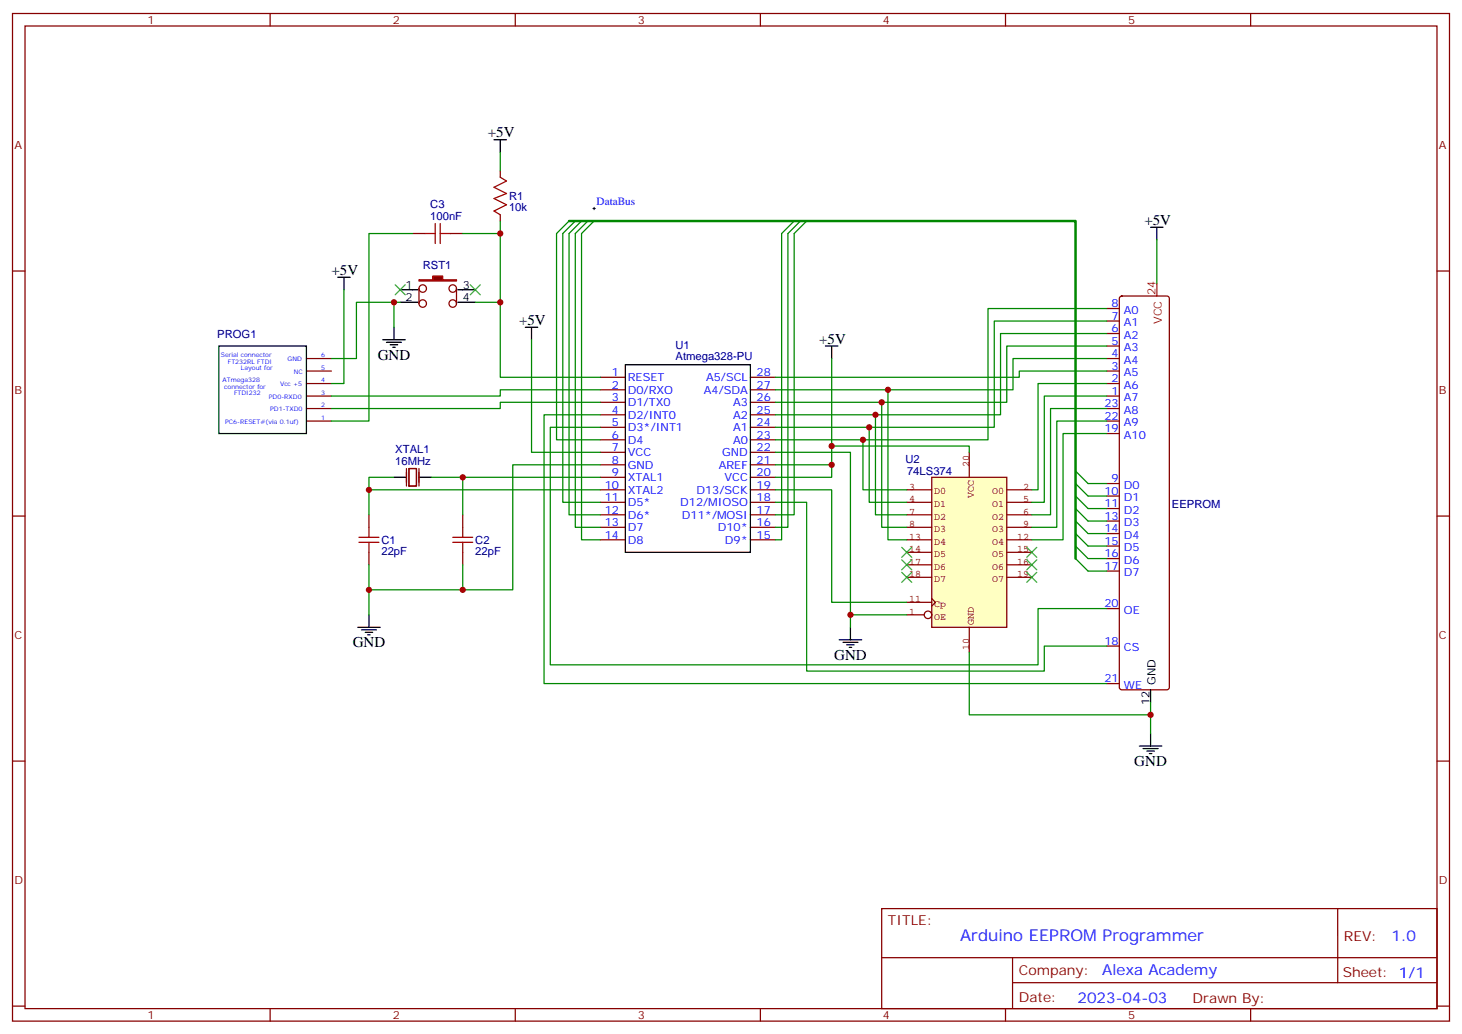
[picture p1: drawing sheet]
<svg xmlns="http://www.w3.org/2000/svg" width="412mm" height="292mm" viewBox="0 0 412 292" stroke-linecap="round" stroke-linejoin="round" font-family="sans-serif">
<g fill="none" stroke="#870000" stroke-width=".35">
<path d="M3.5 3.8h405.4v284.3h-405.4zM7.1 7.3h398.2v277.3h-398.2zM76.2 3.8v3.5M145.3 3.8v3.5M214.5 3.8v3.5M283.6 3.8v3.5M352.8 3.8v3.5M3.5 76.5h3.6M116.4 65.9h3.5M127 65.9h3.5M405.3 76.5h3.6M169.3 106.5h7.1"/>
<path d="M169.3 110h7.1M169.3 113.5h7.1M169.3 117.1h7.1M211.7 106.5h7M211.7 110h7M211.7 113.5h7M211.7 117.1h7M114.7 132.2v5M115.4 132.2h2.1v5h-2.1zM118.2 132.2v5M169.3 120.6h7.1M169.3 124.1h7.1"/>
<path d="M169.3 127.6h7.1M169.3 131.2h7.1M169.3 134.7h7.1M169.3 138.2h7.1M211.7 120.6h7M211.7 124.1h7M211.7 127.6h7M211.7 131.2h7M211.7 134.7h7M211.7 138.2h7M3.5 145.6h3.6M104.1 145.3v3.5"/>
<path d="M104.1 155.9v3.5M130.5 145.3v3.5M130.5 155.9v3.5M169.3 141.7h7.1M169.3 145.3h7.1M169.3 148.8h7.1M169.3 152.3h7.1M211.7 141.7h7M211.7 145.3h7M211.7 148.8h7M211.7 152.3h7M405.3 145.6h3.6"/>
<path d="M3.5 214.8h3.6M405.3 214.8h3.6M248.7 256.4h156.6v28.2h-156.6zM377.3 256.4v20.9M248.7 270.2h156.5M285.6 277.3h119.6M285.6 270.2v14.2M3.5 283.9h3.6M76.2 284.6v3.5M145.3 284.6v3.5M214.5 284.6v3.5M283.6 284.6v3.5"/>
<path d="M352.8 284.6v3.5M405.3 283.9h3.6"/>
</g>
<path d="M112.9 81.8h3.5M112.9 85.3h3.5M176.4 102.9h35.3v53h-35.3zM111.1 134.7h3.6M118.2 134.7h3.5" fill="none" stroke="#000" stroke-width=".35"/>
<path d="M119.9 65.9h2.9M122.8 63.1v5.6M124.2 65.9h2.8M124.2 63.1v5.6M101.2 153h5.7M101.2 151.6h5.7M104.1 148.8v2.8M104.1 153v2.9M127.7 153h5.6M127.7 151.6h5.6M130.5 148.8v2.8M130.5 153v2.9" fill="none" stroke="#a10000" stroke-width=".35"/>
<path d="M118.2 79h3.9v-1.1h2.8v1.1h3.9v.3h-10.6z" fill="#870000" stroke="#f00" stroke-width=".35"/>
<g fill="none" stroke="#870000" stroke-width=".35">
<path d="M141.1 48.3v1.7M141.1 60.6v1.8M118.2 81.4v4.3M128.8 81.4v4.3M312.2 97.6h3.5M312.2 94.1h3.5M312.2 90.6h3.5M312.2 87.1h3.5M316 83.7l.4-.2h12.7l.5 .2 .2 .5v109.8l-.2 .5-.5 .2h-12.7l-.5-.3-.2-.4v-109.8zM86.4 111.8h7.1M86.4 108.2h7.1M86.4 104.7h7.1"/>
<path d="M86.4 101.2h7.1M86.4 118.8h7.1M86.4 115.3h7.1M312.2 111.8h3.5M312.2 108.2h3.5M312.2 104.7h3.5M312.2 101.2h3.5M312.2 118.8h3.5M312.2 115.3h3.5M312.2 136.5h3.5M312.2 140h3.5M312.2 122.3h3.5"/>
<path d="M312.2 143.5h3.5M312.2 147h3.5M312.2 150.6h3.5M312.2 154.1h3.5M312.2 157.6h3.5M312.2 161.1h3.5M312.2 171.7h3.5M312.2 182.3h3.5M312.2 192.9h3.5"/>
<circle cx="119.2" cy="85.7" r="1.06"/>
<circle cx="119.2" cy="81.4" r="1.06"/>
<circle cx="127.7" cy="85.7" r="1.06"/>
<circle cx="127.7" cy="81.4" r="1.06"/>
</g>
<g fill="none" stroke="#000" stroke-width=".35">
<path d="M139.3 39.4h3.6M141.1 39.4v3.6M95.2 78.2h3.6M97 78.2v3.6M324.6 64.1h3.5M326.3 64.1v3.6M61.7 97.6h24.7v24.7h-24.7zM107.9 95.9h6.4M109 96.6h4.2M110.1 97.3h2.1M110.8 98h.7M111.1 92.4v3.5"/>
<path d="M116.4 81.8h1.4M116.4 85.3h1.4M129.1 81.8h5M129.1 85.3h5M148.2 92.4h3.5M149.9 92.4v3.5M232.8 97.6h3.6M234.6 97.6v3.6M100.9 177h6.3M102 177.7h4.2M103 178.4h2.1M103.7 179.1h.7"/>
<path d="M104.1 173.5v3.5M239.9 177v3.6M236.7 180.6h6.4M237.8 181.3h4.2M238.8 182h2.1M239.5 182.7h.7M324.6 194.7v3.5M321.4 210.5h6.3M322.4 211.2h4.3M323.5 211.9h2.1M324.2 212.7h.7M324.6 207v3.5"/>
</g>
<path d="M326.3 80v3.5" fill="none" stroke="#f00" stroke-width=".35"/>
<g fill="none" stroke="#008700" stroke-width=".35">
<path d="M141.1 43v5.3M116.4 65.9h-12.3v52.9h-10.6M130.5 65.9h10.6M141.1 62.4v22.9M326.3 67.7v12.3M97 81.8v26.4h-3.5M111.1 85.3h-10.6v15.9h-7M112.9 85.3h-1.8v7.1M134.1 85.3h7v21.2h28.2M149.9 95.9v31.7h19.4M234.6 101.2v33.5h-15.9M104.1 138.2v7.1"/>
<path d="M111.1 134.7h-7v3.5h65.2M121.7 134.7h47.6M130.5 134.7v10.6M169.3 131.2h-24.7v35.2h-14.1M218.7 127.6h21.2v49.4M218.7 131.2h15.9M104.1 159.4v14.1M130.5 159.4v7h-26.4M324.6 198.2v8.8"/>
</g>
<path d="M141.1 50l1.8 1.1-3.6 1.7 3.6 1.8-3.6 1.4 3.6 1.8-3.6 1.7 1.8 1.1" fill="none" stroke="#a10000" stroke-width=".35"/>
<path d="M111.5 80.4l2.8 2.8M114.3 80.4l-2.8 2.8M132.6 80.4l2.9 2.8M135.5 80.4l-2.9 2.8" fill="none" stroke="#3c3" stroke-width=".35"/>
<path d="M262.8 134.7h21.2v42.3h-21.2z" fill="#ffffc2" stroke="#850000" stroke-width=".35"/>
<g fill="none" stroke="#850000" stroke-width=".35">
<path d="M255.8 138.2h7M273.4 127.6v7.1M284 138.2h7M255.8 152.3h7M255.8 155.9h7M255.8 159.4h7M255.8 141.7h7M255.8 145.3h7M255.8 148.8h7M284 152.3h7M284 155.9h7M284 159.4h7"/>
<path d="M284 141.7h7M284 145.3h7M284 148.8h7M255.8 173.5h4.9M255.8 170h7M255.8 162.9h7M262.8 168.9l1.1 1.1-1.1 1M273.4 177v7.1M284 162.9h7"/>
<circle cx="261.8" cy="173.5" r="1.06"/>
</g>
<g fill="none" stroke="#008700" stroke-width=".35">
<path d="M160.5 62.4l-3.5 3.5v58.2h12.3M162.3 62.4l-3.6 3.5v75.8h10.6M164 62.4l-3.5 3.5v79.4h8.8M165.8 62.4l-3.5 3.5v82.9h7M167.6 62.4l-3.6 3.5v86.4h5.3M224 62.4l-3.5 3.5v86.4h-1.8M225.8 62.4l-3.6 3.5v82.9h-3.5M227.5 62.4l-3.5 3.5v79.4h-5.3M312.2 87.1h-33.5v37h-60M312.2 90.6h-31.7v30h-61.8M312.2 94.1h-30v23h-63.5M312.2 97.6h-28.2v15.9h-65.3"/>
<path d="M169.3 117.1h-15.8v75.8h158.7M169.3 110h-28.2v1.8h-47.6M169.3 113.5h-28.2v1.8h-47.6M246.9 117.1v28.2h8.9M248.7 113.5v35.3h7.1M250.5 110v42.3h5.3M312.2 101.2h-26.4v8.8h-67.1M312.2 104.7h-24.7v1.8h-68.8M312.2 108.2h-19.4v30h-1.8M312.2 111.8h-17.6v29.9h-3.6M312.2 115.3h-15.9v30h-5.3M312.2 118.8h-14.1v30h-7.1"/>
<path d="M169.3 120.6h-14.1v67h137.6v-15.9h19.4M218.7 138.2h15.9v31.8h21.2M234.6 125.9h38.8v1.7M243.4 124.1v14.1h12.4M245.2 120.6v21.1h10.6M303.4 140l3.5 3.5h5.3M303.4 136.5l3.5 3.5h5.3M303.4 132.9l3.5 3.6h5.3M312.2 122.3h-12.3v30h-8.9M218.7 141.7h8.8v47.7h67.1v-7.1h17.6M303.4 157.6l3.5 3.5h5.3M303.4 154.1l3.5 3.5h5.3"/>
<path d="M303.4 150.6l3.5 3.5h5.3M303.4 147l3.5 3.6h5.3M303.4 143.5l3.5 3.5h5.3M239.9 173.5h15.9M273.4 184.1v17.6h51.2"/>
</g>
<path d="M160.5 62.4h142.9v95.2" fill="none" stroke="#008700" stroke-width=".71"/>
<path d="M167.2 58.8h.7M167.6 58.5v.7" fill="none" stroke="#000" stroke-width=".28"/>
<path d="M254.4 154.4l2.8 2.9M254.4 158l2.8 2.8M257.2 154.4l-2.8 2.9M257.2 158l-2.8 2.8M289.6 158l2.9 2.8M289.6 154.4l2.9 2.9M292.5 158l-2.9 2.8M292.5 154.4l-2.9 2.9M254.4 161.5l2.8 2.8M257.2 161.5l-2.8 2.8M289.6 161.5l2.9 2.8M292.5 161.5l-2.9 2.8" fill="none" stroke="#3c3" stroke-width=".35"/>
<g fill="#c00">
<circle cx="104.1" cy="166.4" r=".88"/>
<circle cx="104.1" cy="138.2" r=".88"/>
<circle cx="130.5" cy="134.7" r=".88"/>
<circle cx="130.5" cy="166.4" r=".88"/>
<circle cx="141.1" cy="65.9" r=".88"/>
<circle cx="141.1" cy="85.3" r=".88"/>
<circle cx="111.1" cy="85.3" r=".88"/>
<circle cx="234.6" cy="131.2" r=".88"/>
<circle cx="324.6" cy="201.7" r=".88"/>
<circle cx="234.6" cy="125.9" r=".88"/>
<circle cx="239.9" cy="173.5" r=".88"/>
<circle cx="243.4" cy="124.1" r=".88"/>
<circle cx="245.2" cy="120.6" r=".88"/>
<circle cx="246.9" cy="117.1" r=".88"/>
<circle cx="248.7" cy="113.5" r=".88"/>
<circle cx="250.5" cy="110" r=".88"/>
</g>
<text font-size="4.6" fill="#00f" x="270.8" y="265.4">Arduino EEPROM Programmer</text>
<g font-size="4.2">
<text x="137.6" y="38.7">+5V</text>
<text x="322.8" y="63.4">+5V</text>
<text x="93.5" y="77.5">+5V</text>
<text x="146.4" y="91.7">+5V</text>
<text x="106.5" y="101.5">GND</text>
<text x="231.1" y="96.9">+5V</text>
<text x="99.5" y="182.7">GND</text>
<text x="235.3" y="186.2">GND</text>
<text x="320" y="216.2">GND</text>
</g>
<g font-size="4.2" fill="#00f">
<text x="392.5" y="265.7">1.0</text>
<text x="310.9" y="275.2">Alexa Academy</text>
<text x="304" y="283">2023-04-03</text>
</g>
<g font-size="3.9" fill="#800">
<text x="250.5" y="261">TITLE:</text>
<text x="379.1" y="265.7">REV:</text>
<text x="287.4" y="275.2">Company:</text>
<text x="378.7" y="275.8">Sheet: 1/1</text>
<text x="287.4" y="282.9">Date:</text>
<text x="336.4" y="282.9">Drawn By:</text>
</g>
<g font-size="3.2" fill="#800">
<text x="41.6" y="6.8">1</text>
<text x="110.8" y="6.8">2</text>
<text x="179.9" y="6.8">3</text>
<text x="249.1" y="6.8">4</text>
<text x="318.2" y="6.8">5</text>
<text x="4.1" y="41.9">A</text>
<text x="405.9" y="41.9">A</text>
<text x="4.1" y="111.1">B</text>
<text x="405.9" y="111.1">B</text>
<text x="4.1" y="180.2">C</text>
<text x="405.9" y="180.2">C</text>
<text x="4.1" y="249.3">D</text>
<text x="405.9" y="249.3">D</text>
<text x="41.6" y="287.6">1</text>
<text x="110.8" y="287.6">2</text>
<text x="179.9" y="287.6">3</text>
<text x="249.1" y="287.6">4</text>
<text x="318.2" y="287.6">5</text>
</g>
<g font-size="3.2" fill="#000080">
<text x="121.4" y="58.8">C3</text>
<text x="143.6" y="59.7">10k</text>
<text x="143.6" y="56.5">R1</text>
<text x="121.4" y="62">100nF</text>
<text x="119.3" y="75.8">RST1</text>
<text x="61.3" y="95.3">PROG1</text>
<text x="190.5" y="101.7">Atmega328-PU</text>
<text x="190.5" y="98.6">U1</text>
<text x="111.5" y="131.2">16MHz</text>
<text x="111.5" y="128">XTAL1</text>
<text x="255.4" y="130.5">U2</text>
<text x="255.9" y="134.1">74LS374</text>
<text x="330.6" y="143.4">EEPROM</text>
<text x="107.6" y="153.5">C1</text>
<text x="134.1" y="153.5">C2</text>
<text x="107.6" y="156.7">22pF</text>
<text x="134.1" y="156.7">22pF</text>
</g>
<g font-size="3.2" fill="#00f">
<text x="168.3" y="58">DataBus</text>
<text x="313.5" y="86.7">8</text>
<text x="317" y="88.5">A0</text>
<text x="313.5" y="93.8">6</text>
<text x="313.5" y="90.2">7</text>
<text x="317" y="95.5">A2</text>
<text x="317" y="92">A1</text>
<text x="313.5" y="100.8">4</text>
<text x="313.5" y="97.3">5</text>
<text x="317" y="99.1">A3</text>
<text x="172.6" y="106.1">1</text>
<text x="177.1" y="107.5">RESET</text>
<text x="199.2" y="107.5">A5/SCL</text>
<text x="213.4" y="106.1">28</text>
<text x="313.5" y="107.9">2</text>
<text x="313.5" y="104.4">3</text>
<text x="317" y="106.1">A5</text>
<text x="317" y="102.6">A4</text>
<text x="172.6" y="109.6">2</text>
<text x="172.6" y="113.2">3</text>
<text x="177.1" y="111.1">D0/RXO</text>
<text x="198.6" y="111.1">A4/SDA</text>
<text x="213.4" y="113.2">26</text>
<text x="213.4" y="109.6">27</text>
<text x="313.5" y="111.4">1</text>
<text x="317" y="113.2">A7</text>
<text x="317" y="109.6">A6</text>
<text x="172.6" y="116.7">4</text>
<text x="177.1" y="114.6">D1/TX0</text>
<text x="177.1" y="118.1">D2/INT0</text>
<text x="206.8" y="118.1">A2</text>
<text x="206.8" y="114.6">A3</text>
<text x="213.4" y="116.7">25</text>
<text x="311.5" y="118.5">22</text>
<text x="311.5" y="114.9">23</text>
<text x="317" y="116.7">A8</text>
<text x="172.6" y="120.2">5</text>
<text x="172.6" y="123.8">6</text>
<text x="177.1" y="121.6">D3*/INT1</text>
<text x="177.1" y="125.2">D4</text>
<text x="206.8" y="125.2">A0</text>
<text x="206.8" y="121.6">A1</text>
<text x="213.4" y="123.8">23</text>
<text x="213.4" y="120.2">24</text>
<text x="311.5" y="122">19</text>
<text x="317" y="123.8">A10</text>
<text x="317" y="120.2">A9</text>
<text x="172.6" y="127.3">7</text>
<text x="172.6" y="130.8">8</text>
<text x="177.1" y="128.7">VCC</text>
<text x="203.7" y="128.7">GND</text>
<text x="213.4" y="130.8">21</text>
<text x="213.4" y="127.3">22</text>
<text x="170.6" y="137.9">10</text>
<text x="172.6" y="134.3">9</text>
<text x="177.1" y="132.2">GND</text>
<text x="177.1" y="135.7">XTAL1</text>
<text x="202.8" y="132.2">AREF</text>
<text x="204.4" y="135.7">VCC</text>
<text x="213.4" y="137.9">19</text>
<text x="213.4" y="134.3">20</text>
<text x="313.5" y="136.1">9</text>
<text x="317" y="137.9">D0</text>
<text x="170.6" y="141.4">11</text>
<text x="177.1" y="139.3">XTAL2</text>
<text x="177.1" y="142.8">D5*</text>
<text x="191.9" y="142.8">D12/MIOSO</text>
<text x="196.5" y="139.3">D13/SCK</text>
<text x="213.4" y="141.4">18</text>
<text x="311.5" y="139.6">10</text>
<text x="311.5" y="143.2">11</text>
<text x="317" y="141.4">D1</text>
<text x="170.6" y="144.9">12</text>
<text x="170.6" y="148.4">13</text>
<text x="177.1" y="146.3">D6*</text>
<text x="177.1" y="149.9">D7</text>
<text x="192.4" y="146.3">D11*/MOSI</text>
<text x="202.5" y="149.9">D10*</text>
<text x="213.4" y="148.4">16</text>
<text x="213.4" y="144.9">17</text>
<text x="311.5" y="146.7">13</text>
<text x="317" y="144.9">D2</text>
<text x="317" y="148.4">D3</text>
<text x="170.6" y="152">14</text>
<text x="177.1" y="153.4">D8</text>
<text x="204.5" y="153.4">D9*</text>
<text x="213.4" y="152">15</text>
<text x="311.5" y="150.2">14</text>
<text x="311.5" y="153.7">15</text>
<text x="317" y="152">D4</text>
<text x="317" y="155.5">D5</text>
<text x="311.5" y="157.3">16</text>
<text x="311.5" y="160.8">17</text>
<text x="317" y="159">D6</text>
<text x="317" y="162.6">D7</text>
<text x="311.5" y="171.4">20</text>
<text x="317" y="173.1">OE</text>
<text x="311.5" y="182">18</text>
<text x="317" y="183.7">CS</text>
<text x="311.5" y="192.5">21</text>
<text x="317" y="194.3">WE</text>
</g>
<g font-size="3.2">
<text x="114.4" y="81.4">1</text>
<text x="130.5" y="81.4">3</text>
<text x="114.4" y="84.9">2</text>
<text x="130.5" y="84.9">4</text>
<text x="326" y="193.4" transform="rotate(-90 326 193.4)">GND</text>
<text x="324.2" y="198.9" transform="rotate(-90 324.2 198.9)">12</text>
</g>
<g font-size="3.2" fill="#f00">
<text x="326" y="83.4" transform="rotate(-90 326 83.4)">24</text>
<text x="327.7" y="91.4" transform="rotate(-90 327.7 91.4)">VCC</text>
</g>
<g font-size="2.8" fill="#840000">
<text x="273.4" y="131.7" transform="rotate(-90 273.4 131.7)">20</text>
<text x="256.5" y="138.2">3</text>
<text x="256.5" y="141.7">4</text>
<text x="263.5" y="139.5">D0</text>
<text x="263.5" y="143.1">D1</text>
<text x="274.7" y="140.5" transform="rotate(-90 274.7 140.5)">VCC</text>
<text x="279.9" y="139.5">O0</text>
<text x="279.9" y="143.1">O1</text>
<text x="288.6" y="138.2">2</text>
<text x="288.6" y="141.7">5</text>
<text x="256.5" y="145.2">7</text>
<text x="256.5" y="148.8">8</text>
<text x="263.5" y="146.6">D2</text>
<text x="279.9" y="146.6">O2</text>
<text x="288.6" y="145.2">6</text>
<text x="288.6" y="148.8">9</text>
<text x="256.5" y="152.3">13</text>
<text x="256.5" y="155.8">14</text>
<text x="263.5" y="153.7">D4</text>
<text x="263.5" y="150.1">D3</text>
<text x="279.9" y="153.7">O4</text>
<text x="279.9" y="150.1">O3</text>
<text x="286.9" y="152.3">12</text>
<text x="286.9" y="155.8">15</text>
<text x="256.5" y="159.3">17</text>
<text x="263.5" y="157.2">D5</text>
<text x="263.5" y="160.7">D6</text>
<text x="279.9" y="157.2">O5</text>
<text x="279.9" y="160.7">O6</text>
<text x="286.9" y="159.3">16</text>
<text x="256.5" y="162.9">18</text>
<text x="263.5" y="164.2">D7</text>
<text x="279.9" y="164.2">O7</text>
<text x="286.9" y="162.9">19</text>
<text x="256.5" y="173.5">1</text>
<text x="256.5" y="169.9">11</text>
<text x="263.5" y="171.3">Cp</text>
<text x="263.5" y="174.8">OE</text>
<text x="274.7" y="176.3" transform="rotate(-90 274.7 176.3)">GND</text>
<text x="273.4" y="183.4" transform="rotate(-90 273.4 183.4)">10</text>
</g>
<g font-size="1.8" fill="#00f">
<text x="62.3" y="100.9">Serial connector</text>
<text x="81.1" y="101.9">GND</text>
<text x="90.6" y="100.8">6</text>
<text x="62.8" y="107.9">ATmega328</text>
<text x="64.3" y="102.6">FT232RL FTDI</text>
<text x="68" y="104.4">Layout for</text>
<text x="82.9" y="105.4">NC</text>
<text x="90.6" y="104.4">5</text>
<text x="90.6" y="107.9">4</text>
<text x="63.3" y="109.7">connector for</text>
<text x="66" y="111.4">FTDI232</text>
<text x="75.8" y="112.5">PD0-RXD0</text>
<text x="79" y="108.9">Vcc +5</text>
<text x="90.6" y="111.4">3</text>
<text x="63.5" y="119.5">PC6-RESET#(via 0.1uf)</text>
<text x="76.2" y="116">PD1-TXD0</text>
<text x="90.6" y="114.9">2</text>
<text x="90.6" y="118.5">1</text>
</g>
</svg>
